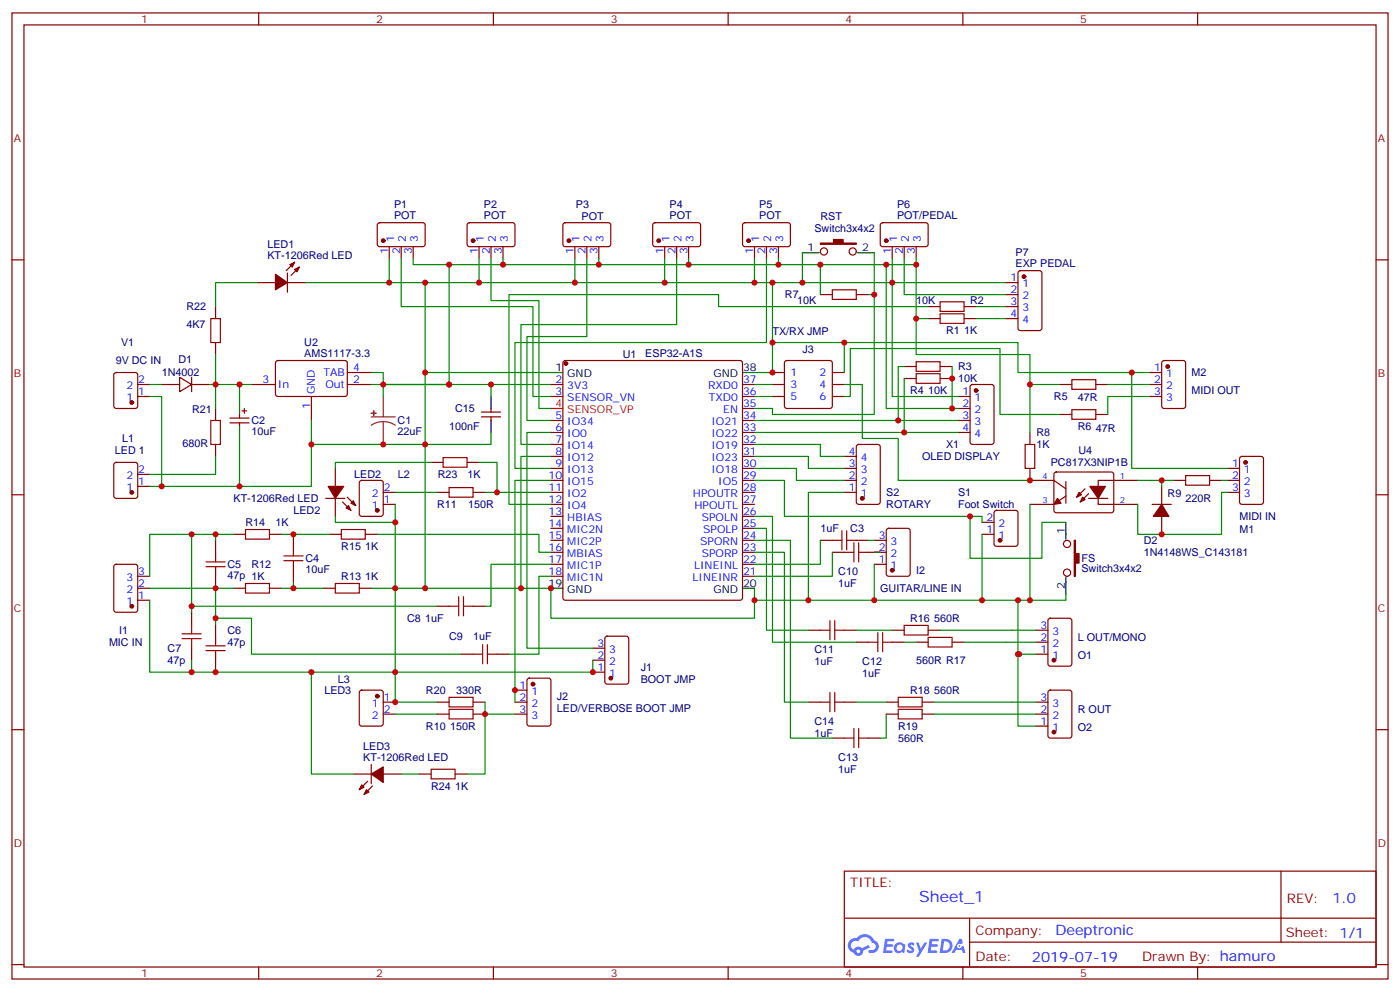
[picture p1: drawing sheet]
<svg xmlns="http://www.w3.org/2000/svg" width="412mm" height="292mm" viewBox="0 0 412 292" stroke-linecap="round" stroke-linejoin="round" font-family="sans-serif">
<g fill="none" stroke="#870000" stroke-width=".35">
<path d="M3.5 3.8h405.4v284.3h-405.4zM7.1 7.3h398.2v277.3h-398.2zM76.2 3.8v3.5M145.3 3.8v3.5M214.5 3.8v3.5M283.6 3.8v3.5M352.8 3.8v3.5M3.5 76.5h3.6M405.3 76.5h3.6M3.5 145.6h3.6M405.3 145.6h3.6M3.5 214.8h3.6"/>
<path d="M405.3 214.8h3.6M248.7 256.4h156.6v28.2h-156.6zM377.3 256.4v20.9M248.7 270.2h156.5M285.6 277.3h119.6M285.6 270.2v14.2M3.5 283.9h3.6M76.2 284.6v3.5M145.3 284.6v3.5M214.5 284.6v3.5M283.6 284.6v3.5M352.8 284.6v3.5"/>
<path d="M405.3 283.9h3.6"/>
</g>
<g fill="#5487ff">
<path d="M267.7 277.6a1.22 1.22 0 0 1 1.7 .2l-.4 .6a.47 .47 0 0 0-.3-.4 .47 .47 0 0 0-.5 .2l.1 .2a1.14 1.14 0 0 1 .8 1.8 1.14 1.14 0 0 1-1.9 0l-.2-.2 .5-.6 .7 .5a.29 .29 0 0 0 .3-.3 .29 .29 0 0 0-.2-.3 1.04 1.04 0 0 1-.6-1.7z"/>
<path d="M260.7 276.3h2.4l.3 .2-.2 .5-1.8 .1-.1 .8h1.5l.3 .4-.3 .4h-1.6l-.2 1.1h1.7l.2 .3-.2 .3-2.6 .1z"/>
<path d="M273.8 276.3h2.4l.3 .2-.1 .5-1.8 .1-.2 .8h1.6l.3 .4-.4 .4h-1.6l-.1 1.1h1.7l.2 .3-.2 .3-2.6 .1z"/>
<path d="M282.6 276.3h.7l.3 1.3-.6 .3a.69 .69 0 0 0-1 .3 .69 .69 0 0 0 .4 .9 .69 .69 0 0 0 .9-.6l.5-.2 .6 2.2h-.8l-.2-.9h-1.8l-.5 .9h-.8z"/>
<path d="M269.8 277.4h.8l.6 1.8 1.1-1.8h.9l-2.6 4.2h-.8l.9-1.5z"/>
<path d="M277.4 276.3l-.6 4.2h1.3a2.11 2.11 0 0 0 2.5-2.1 2.11 2.11 0 0 0-2.5-2.1zM278.1 277.1a1.39 1.39 0 0 1 1.7 1.4 1.39 1.39 0 0 1-1.8 1.3h-.3z"/>
<path d="M263.7 277.9a1.54 1.54 0 0 0-.1 2.2 1.54 1.54 0 0 0 2.2 .1l.6 .3 .3-2.3-.2-.3h-.4a1.49 1.49 0 0 0-2.4 0zM264 278.9a.94 .94 0 0 1 1.8 0 .94 .94 0 0 1-1.8 0z"/>
<path d="M250.4 276.7a2.18 2.18 0 0 0 1.1 3.7 1.44 1.44 0 0 0 1.6 .9 1.44 1.44 0 0 0 1.2-1.4l2-1.1-.5-.7-1.9 1a1.47 1.47 0 0 0-2.4 .4 1.39 1.39 0 0 1-.7-1.9 1.39 1.39 0 0 1 2-.5 2.12 2.12 0 0 1 2.2-1.3 2.12 2.12 0 0 1 1.9 1.7 1.14 1.14 0 0 1 1.1 1.4 1.14 1.14 0 0 1-1.7 .7 .43 .43 0 0 0-.5 .4 .43 .43 0 0 0 .4 .5 1.98 1.98 0 0 0 2.5-1.2 1.98 1.98 0 0 0-1.2-2.6 3.1 3.1 0 0 0-5.3-.6l-.9 .1zM252.3 280a.55 .55 0 0 1 1.1 0 .55 .55 0 0 1-1.1 0z"/>
<circle cx="282.6" cy="278.4" r=".26"/>
</g>
<g fill="none" stroke="#870000" stroke-width=".35">
<path d="M86.8 77.2l-2.5 2.5M88.2 78.6l-2.5 2.5M111.4 65.8l.4-.3 13 .1 .4 .7v5.9l-.7 .4-12.9-.1-.5-.6v-5.6zM114.7 72.6v3.5M118.2 72.6v3.5M121.7 72.6v3.5M137.8 65.8l.5-.3 13 .1 .4 .7-.1 5.9-.6 .4-13-.1-.4-.6v-5.6zM141.1 72.6v3.5M144.6 72.6v3.5M148.2 72.6v3.5M166 65.8l.5-.3 13 .1 .4 .7v5.9l-.7 .4-13-.1-.4-.6v-5.6zM169.3 72.6v3.5"/>
<path d="M172.9 72.6v3.5M176.4 72.6v3.5M192.5 65.8l.5-.3 12.9 .1 .5 .7-.1 5.9-.6 .4-13-.1-.4-.6v-5.6zM195.8 72.6v3.5M199.3 72.6v3.5M202.8 72.6v3.5M219 65.8l.4-.3 13 .1 .4 .7v5.9l-.7 .4-12.9-.1-.5-.6v-5.6zM222.2 72.6v3.5M225.8 72.6v3.5M229.3 72.6v3.5M259.5 65.8l.5-.3 13 .1 .4 .7-.1 5.9-.6 .4-13-.1-.4-.6v-5.6zM262.8 72.6v3.5"/>
<path d="M266.3 72.6v3.5M269.9 72.6v3.5M300.1 79.9l.5-.2h5.6l.7 .4v16.5l-.4 .6-5.9 .1-.7-.5v-16.4zM63.5 90.2v3.6M75.8 83.2h5.3M84.7 83.2h5.3M84.7 80.4v5.6M241.7 86.7h3.5M252.2 86.7h3.6M273.4 90.2h3.5M273.4 93.8h3.5M284 90.2h3.5"/>
<path d="M284 93.8h3.5M296.3 83.2h3.6M296.3 86.7h3.6M296.3 90.2h3.6M296.3 93.8h3.6M33.7 109.8l.5-.2h5.7l.6 .5 .1 9.4-.5 .7h-5.9l-.6-.4-.1-9.5zM40.6 113.2h3.5M40.6 116.7h3.5M47.6 113.2h5.3M52.9 111.1l3.5 2.1-3.5 2.1zM56.4 113.2h5.3M56.4 111.1v4.2"/>
<path d="M63.5 100.8v3.6M74.1 113.2h7M81.4 106.3l.4-.2 20.1 .1 .4 .6-.1 9.5-.6 .4-20-.1-.5-.6v-9.2zM91.7 116.7v7.1M102.3 113.2h7.1M102.3 109.6h7.1M162.3 113.2h3.5M162.3 116.7h3.5M166 106.3l.5-.2h51.5l.5 .2 .2 .5v69.2l-.2 .5-.5 .2h-51.5l-.5-.3-.2-.4v-69.2zM218.7 113.2h3.5M218.7 116.7h3.5M227.5 113.2h3.6"/>
<path d="M227.5 116.7h3.6M227.5 109.6h3.6M231.3 106.3l.5-.2h12.7l.5 .2 .2 .5v12.7l-.3 .5-.4 .2h-12.7l-.5-.2-.2-.5v-12.7zM245.2 113.2h3.5M245.2 116.7h3.5M245.2 109.6h3.5M266.3 107.9h3.6M266.3 111.4h3.6M276.9 107.9h3.6M276.9 111.4h3.6M282.2 116.7h3.6M286 113.4l.5-.2h5.6l.7 .4v16.5l-.5 .7h-5.8l-.7-.5v-16.4z"/>
<path d="M312.2 113.2h3.5M322.8 113.2h3.5M338.7 113.2h3.5M338.7 116.7h3.5M338.7 109.6h3.5M342.4 106.3l.5-.2h5.6l.7 .4v13l-.4 .7h-5.9l-.7-.4v-13zM33.7 136.3l.5-.2h5.7l.6 .4 .1 9.5-.5 .6-5.9 .1-.6-.5-.1-9.4zM40.6 139.6h3.5M63.5 120.2v3.6M63.5 130.8v3.5M67.7 123h5.7M67.7 124.5h5.7"/>
<path d="M70.6 122v1M70.6 124.5v1M71.3 120.9h1.4M72 120.2v1.4M98.8 137.9v5.3M127 136.1h3.5M137.6 136.1h3.5M141.8 121.3h5.7M141.8 122.7h5.7M144.6 120.2v1.1M144.6 122.7v1.1M162.3 123.8h3.5"/>
<path d="M162.3 127.3h3.5M162.3 130.8h3.5M162.3 134.3h3.5M162.3 137.9h3.5M218.7 123.8h3.5M218.7 127.3h3.5M218.7 130.8h3.5M218.7 134.3h3.5M218.7 137.9h3.5M218.7 120.2h3.5M248.7 134.3h3.5M248.7 137.9h3.5"/>
<path d="M252.5 131l.4-.2h5.7l.6 .4 .1 16.5-.5 .7h-5.9l-.6-.4-.1-16.5zM282.2 123.8h3.6M282.2 127.3h3.6M282.2 120.2h3.6M303.4 137.9v3.5h7l3.6 2.5M303.4 127.3v3.5M310.7 139.1l.4-.2 16.6 .1 .4 .6-.1 10.9-.6 .4h-16.5l-.5-.7v-10.6zM312.2 122h3.5M322.8 122h3.5M361.6 137.9h3.5M365.4 134.5l.4-.2h5.7l.6 .5 .1 12.9-.5 .7h-5.9l-.6-.4-.1-13zM40.6 143.2h3.5"/>
<path d="M63.5 159v3.6M68.8 157.3h3.5M79.4 157.3h3.5M86.4 157.3v3.5M96 146.7h5.6M97 157.3h3.5M98.8 146.7v5.3M100.9 147.7l2.5 2.5M102.3 146.3l2.5 2.5M106.1 141.6l.4-.2h5.7l.6 .4 .1 9.5-.5 .6-5.9 .1-.6-.5-.1-9.4zM107.6 157.3h3.5M112.9 144.9h3.5"/>
<path d="M112.9 148.4h3.5M128.8 144.9h3.5M139.3 144.9h3.6M162.3 141.4h3.5M162.3 144.9h3.5M162.3 148.4h3.5M162.3 152h3.5M162.3 155.5h3.5M162.3 159h3.5M218.7 141.4h3.5M218.7 144.9h3.5M218.7 148.4h3.5"/>
<path d="M218.7 152h3.5M218.7 155.5h3.5M218.7 159h3.5M241.7 159h3.5M248.7 141.4h3.5M248.7 144.9h3.5M252.2 159h3.6M257.5 159h3.6M261.3 155.7l.5-.2h5.6l.7 .4v13l-.5 .7h-5.8l-.7-.4v-13zM289.3 157.3h3.5M289.3 153.7h3.5M293 150.4l.5-.2h5.7l.6 .4 .1 9.5-.5 .6-5.9 .1-.6-.5-.1-9.4z"/>
<path d="M314 146l-3.6 2.4h-7M314 141.7v6.4M319.6 143.9l-2.5 2.4M320.7 145.3l-2.5 2.4M320.7 146.7h5.6M335.1 141.4h-11.6v7h11.6M339.4 148.4h5.6M342.2 143.2v5.2M342.2 152v5.3M345.7 141.4h3.5M356.3 141.4h3.5M361.6 141.4h3.5"/>
<path d="M361.6 144.9h3.5M33.7 166.3l.5-.2h5.7l.6 .4 .1 13-.5 .6-5.9 .1-.6-.5-.1-12.9zM40.6 169.6h3.5M40.6 176.7h3.5M40.6 173.1h3.5M63.5 169.6v3.5M68.8 173.1h3.5M79.4 173.1h3.5M86.4 167.9v3.5M95.2 173.1h3.6M105.8 173.1h3.6M128.8 178.4h3.5"/>
<path d="M139.3 178.4h3.6M162.3 162.6h3.5M162.3 166.1h3.5M162.3 169.6h3.5M218.7 162.6h3.5M218.7 166.1h3.5M218.7 169.6h3.5M245.2 162.6h3.5M255.8 162.6h5.3M257.5 166.1h3.6M56.4 180.2v3.5M56.4 190.8v3.5"/>
<path d="M63.5 183.7v3.6M63.5 194.3v3.5M135.8 192.5h3.5M146.4 192.5h3.5M155.5 199.8l.4-.2h5.7l.6 .4 .1 13-.5 .7h-5.9l-.6-.4-.1-13zM174.6 197.8h3.6M174.6 194.3h3.6M174.6 190.8h3.6M178.4 187.5l.5-.2h5.6l.7 .4v13l-.5 .6-5.8 .1-.7-.5v-12.9zM238.1 185.5h3.6M248.7 185.5h3.5M252.2 189h3.6"/>
<path d="M262.8 189h3.5M262.8 185.5h3.5M269.9 189h3.5M273.4 185.5h3.5M280.5 189h3.5M305.2 192.5h3.5M305.2 189h3.5M305.2 185.5h3.5M308.9 182.2l.5-.2h5.6l.7 .4v13l-.4 .6-5.9 .1-.7-.5v-12.9zM106.1 203.3l.4-.2h5.7l.6 .5 .1 9.4-.5 .7h-5.9l-.6-.4-.1-9.5zM112.9 206.7h3.5M112.9 210.2h3.5"/>
<path d="M128.8 206.7h3.5M128.8 210.2h3.5M139.3 206.7h3.6M139.3 210.2h3.6M151.7 206.7h3.5M151.7 210.2h3.5M151.7 203.1h3.5M238.1 206.7h3.6M245.2 217.2h3.5M248.7 206.7h3.5M255.8 217.2h3.5M261.1 206.7h3.5"/>
<path d="M261.1 210.2h3.5M271.6 206.7h3.6M271.6 210.2h3.6M305.2 206.7h3.5M305.2 210.2h3.5M305.2 213.7h3.5M308.9 203.3l.5-.2h5.6l.7 .5v12.9l-.4 .7h-5.9l-.7-.4v-13zM104.1 227.8h5.3M108.3 229.9l-2.5 2.5M109.4 225v5.6M109.7 231.4l-2.5 2.4M112.9 227.8h5.3"/>
<path d="M123.5 227.8h3.5M134.1 227.8h3.5"/>
<circle cx="242.7" cy="74" r="1.06"/>
<circle cx="251.2" cy="74" r="1.06"/>
<circle cx="314.3" cy="168.6" r="1.06"/>
<circle cx="314.3" cy="160.1" r="1.06"/>
</g>
<g fill="#870000" stroke="#870000" stroke-width=".35">
<path d="M311.5 146.7l1.1 1.4-2.2 .3z"/>
<path d="M318.9 146.3l.7 .7-1.4 .7z"/>
<path d="M317.9 144.9l.7 .7-1.5 .7z"/>
<path d="M321 143.2h4.6l-2.1 3.5z"/>
<path d="M86.8 79.3l1.4-.7-.7 1.4z"/>
<path d="M85.4 77.9l1.4-.7-.7 1.4z"/>
<path d="M81.1 80.7l3.6 2.5-3.6 2.1z"/>
<path d="M241.7 71.5h3.8v-1h2.9v1h3.8v.4h-10.5z"/>
<path d="M102.7 148.8l.7 1.4-1.4-.7z"/>
<path d="M103.4 148.1l.7-.7 .7 1.4z"/>
<path d="M96.7 143.2h4.5l-2.4 3.5z"/>
<path d="M342.2 148.4l2.1 3.6h-4.6z"/>
<path d="M316.4 159h.4v3.9h1.1v2.8h-1.1v3.9h-.4z"/>
<path d="M106.5 231l.7 .7-1.4 .7z"/>
<path d="M107.9 232.4l.8 .7-1.5 .7z"/>
<path d="M109.4 227.8l3.5-2.1v4.6z"/>
<circle cx="166.7" cy="107" r=".53"/>
<circle cx="112.9" cy="70.8" r=".53"/>
<circle cx="167.6" cy="70.8" r=".53"/>
<circle cx="194" cy="70.8" r=".53"/>
<circle cx="220.5" cy="70.8" r=".53"/>
<circle cx="261.1" cy="70.8" r=".53"/>
<circle cx="139.3" cy="70.8" r=".53"/>
<circle cx="301.6" cy="81.4" r=".53"/>
<circle cx="287.5" cy="114.9" r=".53"/>
<circle cx="344" cy="107.9" r=".53"/>
<circle cx="366.9" cy="136.1" r=".53"/>
<circle cx="38.8" cy="118.5" r=".53"/>
<circle cx="111.1" cy="204.9" r=".53"/>
<circle cx="294.6" cy="159" r=".53"/>
<circle cx="111.1" cy="150.2" r=".53"/>
<circle cx="38.8" cy="178.4" r=".53"/>
<circle cx="262.8" cy="167.9" r=".53"/>
<circle cx="310.4" cy="194.3" r=".53"/>
<circle cx="310.4" cy="215.5" r=".53"/>
<circle cx="254" cy="146.7" r=".53"/>
<circle cx="38.8" cy="144.9" r=".53"/>
<circle cx="179.9" cy="199.6" r=".53"/>
<circle cx="157" cy="201.4" r=".53"/>
</g>
<path d="M236.4 74.4h4.9M252.6 74.4h4.9M70.6 118.5v3.5M144.6 116.7v3.5M162.3 109.6h3.5M218.7 109.6h3.5M70.6 125.5v3.5M144.6 123.8v3.5M314 153.7v5M162.3 173.1h3.5M218.7 173.1h3.5M314 170v4.9" fill="none" stroke="#000" stroke-width=".35"/>
<path d="M162.3 120.2h3.5" fill="none" stroke="#f00" stroke-width=".35"/>
<g fill="none" stroke="#a10000" stroke-width=".35">
<path d="M62.1 93.8h2.8v7h-2.8zM245.2 85.3h7v2.8h-7zM276.9 92.4h7.1v2.8h-7.1zM276.9 88.8h7.1v2.9h-7.1zM269.9 106.5h7v2.8h-7zM269.9 110h7v2.8h-7zM315.7 111.8h7.1v2.8h-7.1zM62.1 123.8h2.8v7h-2.8zM130.5 134.7h7.1v2.8h-7.1zM302 130.8h2.8v7.1h-2.8zM315.7 120.6h7.1v2.8h-7.1zM349.2 140h7.1v2.8h-7.1z"/>
<path d="M72.3 155.9h7.1v2.8h-7.1zM100.5 155.9h7.1v2.8h-7.1zM132.3 143.5h7v2.8h-7zM245.2 159h2.8M248 156.2v5.7M249.4 156.2v5.7M249.4 159h2.8M251.5 159.7v5.7M252.9 159.7v5.7M60.7 166.8h5.6M60.7 165.4h5.6M63.5 162.6v2.8"/>
<path d="M63.5 166.8v2.8M72.3 171.7h7.1v2.9h-7.1zM83.6 165h5.7M83.6 163.6h5.7M86.4 160.8v2.8M86.4 165v2.9M98.8 171.7h7v2.9h-7zM132.3 178.4h2.8M135.1 175.6v5.7M136.5 175.6v5.7M136.5 178.4h2.8M248.7 162.6h2.8"/>
<path d="M252.9 162.6h2.9M53.6 188h5.7M53.6 186.5h5.7M56.4 183.7v2.8M56.4 188v2.8M60.7 191.5h5.6M60.7 190.1h5.6M63.5 187.3v2.8M63.5 191.5v2.8M139.3 192.5h2.9M142.2 189.7v5.7M143.6 189.7v5.7"/>
<path d="M143.6 192.5h2.8M241.7 185.5h2.8M244.5 182.7v5.6M245.9 182.7v5.6M245.9 185.5h2.8M255.8 189h2.8M258.6 186.2v5.6M260 186.2v5.6M260 189h2.8M266.3 184.1h7.1v2.8h-7.1zM273.4 187.6h7.1v2.8h-7.1zM132.3 208.8h7v2.8h-7z"/>
<path d="M132.3 205.2h7v2.9h-7zM241.7 206.7h2.8M244.5 203.8v5.7M245.9 203.8v5.7M245.9 206.7h2.8M248.7 217.2h2.8M251.5 214.4v5.7M252.9 214.4v5.7M252.9 217.2h2.9M264.6 205.2h7v2.9h-7zM264.6 208.8h7v2.8h-7zM127 226.4h7.1v2.8h-7.1z"/>
</g>
<g fill="#8c2424" stroke="#8c2424" stroke-width=".35">
<path d="M109.4 121.6l1.4 .1z"/>
<path d="M110.1 120.9v1.4z"/>
</g>
<path d="M112.9 116.7v6M109.4 122.7h7M112.9 124.1l1.8 .2 1.7 .9M112.9 124.1l-1.9 .2-1.6 .9M112.9 124.1v6.7" fill="none" stroke="#8c2424" stroke-width=".35"/>
<g fill="none" stroke="#008700" stroke-width=".35">
<path d="M114.7 76.1v7.1h148.1v-7.1M118.2 76.1v14.1h38.8v26.5h5.3M121.7 76.1v1.8h148.2v-1.8M132.3 77.9v35.3h-19.4v3.5M141.1 76.1v7.1M144.6 76.1v12.4h14.1v31.7h3.6M148.2 76.1v1.8M169.3 76.1v7.1M172.9 76.1v23h-17.7v24.7h7.1M176.4 76.1v1.8M195.8 76.1v7.1M199.3 76.1v19.4h-45.8v35.3h8.8"/>
<path d="M202.8 76.1v1.8M222.2 76.1v7.1M225.8 76.1v24.7h-74.1v37.1h10.6M229.3 76.1v1.8M236.4 74.4v8.8M241.7 77.9v8.8M257.5 74.4v12.3M261.1 77.9v42.3h21.1M266.3 76.1v10.6h30M269.9 77.9v15.9h3.5M75.8 83.2h-12.3v7M90 83.2h24.7"/>
<path d="M125.2 83.2v89.9M227.5 83.2v17.6M255.8 86.7h1.7v35.3h-30v-1.8h-5.3M269.9 93.8v10.6h33.5v22.9M273.4 90.2h-61.7v-3.5h-61.8v61.7h12.4M287.5 93.8h8.8M287.5 90.2h8.8M296.3 83.2h-33.5v33.5h19.4M44.1 116.7h3.5v26.5h23v-14.2M44.1 113.2h3.5M61.7 113.2h12.4M63.5 104.4v15.8"/>
<path d="M70.6 113.2v5.3M109.4 109.6h3.5v3.6h49.4M109.4 113.2h3.5M125.2 109.6h37.1M144.6 113.2v3.5M222.2 109.6h5.3v-8.8h72.4v8.8h33.5M222.2 113.2h5.3M222.2 116.7h5.3M248.7 116.7h1.8v-14.1h44.1v19.4h17.6M248.7 113.2h5.3v15.8h10.6v12.4h38.8M248.7 100.8v8.8M266.3 111.4v15.9"/>
<path d="M266.3 107.9h-1.7v15.9M280.5 107.9v12.3M303.4 113.2h8.8M326.3 113.2h12.4M338.7 116.7h-12.4v5.3M338.7 109.6h-5.3v28.3h28.2M63.5 134.3v5.3h-19.4M91.7 123.8v7M127 136.1h-28.2v1.8M141.1 136.1h5.3v8.8M144.6 127.3v3.5h-52.9v12.4h-21.1M162.3 134.3h-8.8v38.8"/>
<path d="M162.3 127.3h-7.1v63.5h19.4M222.2 137.9h12.4v3.5h14.1M222.2 134.3h15.9v3.6h10.6M222.2 130.8h19.5v3.5h7M222.2 127.3h60M222.2 123.8h60M44.1 143.2h3.5M56.4 157.3h-12.3v12.3M63.5 157.3h-7.1v22.9M68.8 157.3h-5.3v1.7M82.9 157.3h14.1M98.8 152v1.7h17.6"/>
<path d="M111.1 157.3h47.6v5.3h3.6M116.4 148.4v58.3h12.4M116.4 144.9h12.4M142.9 144.9h19.4M162.3 141.4h-10.6v65.3M222.2 159h10.6v58.2h12.4M222.2 155.5h3.6v30h12.3M222.2 152h5.3v37h24.7M222.2 141.4h8.9v10.6h54.7M241.7 159v7.1h-19.5M248.7 144.9h-10.6v31.8M255.8 159h1.7"/>
<path d="M289.3 153.7v-1.7h-3.5v12.3h21.1v-10.6h7.1M289.3 157.3v19.4M303.4 148.4v28.3h-3.5M335.1 141.4h10.6M342.2 141.4v1.8M359.8 141.4h1.8M361.6 144.9h-1.8v12.4h-24.7v-8.9M44.1 176.7v21.1h130.5v-3.5M44.1 173.1h24.7M56.4 178.4h72.4M63.5 173.1v8.9h10.6v10.5h61.7M82.9 173.1h12.3"/>
<path d="M86.4 171.4v1.7M109.4 173.1h52.9v8.9h59.9v-5.3h77.7v15.8h5.3M162.3 166.1h-17.7v12.3h-1.7M162.3 169.6h-3.6v22.9h-8.8M222.2 162.6h8.9v44.1h7M222.2 173.1v3.6M245.2 162.6v7h-23M257.5 166.1v10.6M257.5 162.6h1.8M314 174.9v1.8h-10.6M56.4 194.3v3.5M63.5 182v1.7"/>
<path d="M91.7 197.8v30h12.4M252.2 185.5h10.6M266.3 189h3.6M276.9 185.5h28.3M284 189h21.2M300.2 192.5h-.3v21.2h5.3M116.4 210.2h12.4M142.9 206.7v3.5h8.8M142.9 210.2v17.6h-5.3M252.2 206.7h8.9M261.1 210.2v7h-1.8M275.2 210.2h30"/>
<path d="M275.2 206.7h30M118.2 227.8h5.3"/>
</g>
<g fill="#c00">
<circle cx="112.9" cy="130.8" r=".88"/>
<circle cx="146.4" cy="144.9" r=".88"/>
<circle cx="116.4" cy="153.7" r=".88"/>
<circle cx="91.7" cy="130.8" r=".88"/>
<circle cx="227.5" cy="83.2" r=".88"/>
<circle cx="227.5" cy="100.8" r=".88"/>
<circle cx="236.4" cy="83.2" r=".88"/>
<circle cx="289.3" cy="176.7" r=".88"/>
<circle cx="299.9" cy="176.7" r=".88"/>
<circle cx="125.2" cy="130.8" r=".88"/>
<circle cx="63.5" cy="182" r=".88"/>
<circle cx="63.5" cy="173.1" r=".88"/>
<circle cx="63.5" cy="197.8" r=".88"/>
<circle cx="151.7" cy="203.1" r=".88"/>
<circle cx="142.9" cy="210.2" r=".88"/>
<circle cx="70.6" cy="143.2" r=".88"/>
<circle cx="132.3" cy="77.9" r=".88"/>
<circle cx="132.3" cy="113.2" r=".88"/>
<circle cx="63.5" cy="113.2" r=".88"/>
<circle cx="269.9" cy="93.8" r=".88"/>
<circle cx="342.2" cy="141.4" r=".88"/>
<circle cx="116.4" cy="173.1" r=".88"/>
<circle cx="144.6" cy="113.2" r=".88"/>
<circle cx="229.3" cy="77.9" r=".88"/>
<circle cx="303.4" cy="141.4" r=".88"/>
<circle cx="56.4" cy="197.8" r=".88"/>
<circle cx="112.9" cy="113.2" r=".88"/>
<circle cx="125.2" cy="109.6" r=".88"/>
<circle cx="125.2" cy="173.1" r=".88"/>
<circle cx="269.9" cy="77.9" r=".88"/>
<circle cx="125.2" cy="83.2" r=".88"/>
<circle cx="148.2" cy="77.9" r=".88"/>
<circle cx="169.3" cy="83.2" r=".88"/>
<circle cx="222.3" cy="83.2" r=".88"/>
<circle cx="153.5" cy="173.1" r=".88"/>
<circle cx="70.6" cy="113.2" r=".88"/>
<circle cx="195.8" cy="83.2" r=".88"/>
<circle cx="141.1" cy="83.2" r=".88"/>
<circle cx="202.8" cy="77.9" r=".88"/>
<circle cx="176.4" cy="77.9" r=".88"/>
<circle cx="262.8" cy="83.2" r=".88"/>
<circle cx="333.4" cy="109.6" r=".88"/>
<circle cx="303.4" cy="113.2" r=".88"/>
<circle cx="86.4" cy="173.1" r=".88"/>
<circle cx="280.5" cy="120.2" r=".88"/>
<circle cx="280.5" cy="111.4" r=".88"/>
<circle cx="266.3" cy="127.3" r=".88"/>
<circle cx="264.6" cy="123.8" r=".88"/>
<circle cx="261.1" cy="77.9" r=".88"/>
<circle cx="227.5" cy="109.6" r=".88"/>
<circle cx="114.7" cy="83.2" r=".88"/>
<circle cx="116.4" cy="197.8" r=".88"/>
<circle cx="116.4" cy="206.7" r=".88"/>
<circle cx="174.6" cy="197.8" r=".88"/>
<circle cx="86.4" cy="157.3" r=".88"/>
<circle cx="47.6" cy="143.2" r=".88"/>
<circle cx="63.5" cy="157.3" r=".88"/>
<circle cx="56.4" cy="157.3" r=".88"/>
<circle cx="56.4" cy="178.4" r=".88"/>
<circle cx="300.2" cy="192.5" r=".88"/>
<circle cx="299.9" cy="192.5" r=".88"/>
<circle cx="257.5" cy="176.7" r=".88"/>
<circle cx="238.1" cy="176.7" r=".88"/>
<circle cx="241.7" cy="77.9" r=".88"/>
<circle cx="257.5" cy="86.7" r=".88"/>
<circle cx="248.7" cy="100.8" r=".88"/>
<circle cx="162.3" cy="173.1" r=".88"/>
<circle cx="222.3" cy="176.7" r=".88"/>
<circle cx="342.2" cy="157.3" r=".88"/>
<circle cx="303.4" cy="176.7" r=".88"/>
<circle cx="91.7" cy="197.8" r=".88"/>
<circle cx="285.8" cy="152" r=".88"/>
</g>
<text font-size="4.6" fill="#00f" x="270.8" y="265.4">Sheet_1</text>
<g font-size="4.2" fill="#00f">
<text x="392.5" y="265.7">1.0</text>
<text x="310.9" y="275.2">Deeptronic</text>
<text x="304" y="283">2019-07-19</text>
</g>
<g font-size="3.9" fill="#800">
<text x="250.5" y="261">TITLE:</text>
<text x="379.1" y="265.7">REV:</text>
<text x="287.4" y="275.2">Company:</text>
<text x="378.7" y="275.8">Sheet: 1/1</text>
<text x="287.4" y="282.9">Date:</text>
<text x="336.4" y="282.9">Drawn By: hamuro</text>
</g>
<g font-size="3.2" fill="#800">
<text x="41.6" y="6.8">1</text>
<text x="110.8" y="6.8">2</text>
<text x="179.9" y="6.8">3</text>
<text x="249.1" y="6.8">4</text>
<text x="318.2" y="6.8">5</text>
<text x="4.1" y="41.9">A</text>
<text x="405.9" y="41.9">A</text>
<text x="4.1" y="111.1">B</text>
<text x="405.9" y="111.1">B</text>
<text x="4.1" y="180.2">C</text>
<text x="405.9" y="180.2">C</text>
<text x="4.1" y="249.3">D</text>
<text x="405.9" y="249.3">D</text>
<text x="41.6" y="287.6">1</text>
<text x="110.8" y="287.6">2</text>
<text x="179.9" y="287.6">3</text>
<text x="249.1" y="287.6">4</text>
<text x="318.2" y="287.6">5</text>
</g>
<g font-size="3.2" fill="#000080">
<text x="116.1" y="64.5">POT</text>
<text x="116.1" y="61.3">P1</text>
<text x="142.5" y="64.5">POT</text>
<text x="142.5" y="61.3">P2</text>
<text x="169.7" y="61.3">P3</text>
<text x="171.3" y="64.8">POT</text>
<text x="197.2" y="64.5">POT</text>
<text x="197.2" y="61.3">P4</text>
<text x="223.7" y="64.5">POT</text>
<text x="223.7" y="61.3">P5</text>
<text x="241.7" y="64.8">RST</text>
<text x="264.2" y="64.5">POT/PEDAL</text>
<text x="264.2" y="61.3">P6</text>
<text x="239.9" y="68.4">Switch3x4x2</text>
<text x="78.8" y="76.1">KT-1206Red LED</text>
<text x="78.8" y="73">LED1</text>
<text x="299.2" y="75.4">P7</text>
<text x="299.2" y="78.6">EXP PEDAL</text>
<text x="231.2" y="87.8">R7</text>
<text x="234.8" y="89.5">10K</text>
<text x="269.9" y="89.5">10K</text>
<text x="285.8" y="89.5">R2</text>
<text x="54.9" y="91.3">R22</text>
<text x="35.7" y="101.9">V1</text>
<text x="54.9" y="96.6">4K7</text>
<text x="89.6" y="101.9">U2</text>
<text x="227.5" y="98.6">TX/RX JMP</text>
<text x="278.7" y="98.4">R1</text>
<text x="284" y="98.4">1K</text>
<text x="34.1" y="107.2">9V DC IN</text>
<text x="52.6" y="106.8">D1</text>
<text x="89.6" y="105.1">AMS1117-3.3</text>
<text x="183.4" y="105.4">U1</text>
<text x="190.1" y="105.1">ESP32-A1S</text>
<text x="236.4" y="103.9">J3</text>
<text x="47.6" y="110.7">1N4002</text>
<text x="282.2" y="112.5">10K</text>
<text x="282.2" y="108.9">R3</text>
<text x="351" y="110.7">M2</text>
<text x="268.1" y="116">R4</text>
<text x="273.4" y="116">10K</text>
<text x="310.4" y="117.8">R5</text>
<text x="317.5" y="118.1">47R</text>
<text x="351" y="116">MIDI OUT</text>
<text x="56.6" y="121.5">R21</text>
<text x="74.1" y="124.8">C2</text>
<text x="117.1" y="124.8">C1</text>
<text x="134.1" y="121.3">C15</text>
<text x="36" y="130.1">L1</text>
<text x="53.8" y="131.5">680R</text>
<text x="74.1" y="128">10uF</text>
<text x="117.1" y="128">22uF</text>
<text x="132.3" y="126.6">100nF</text>
<text x="278.7" y="131.9">X1</text>
<text x="305.3" y="131.9">1K</text>
<text x="305.3" y="128.3">R8</text>
<text x="317.5" y="126.6">R6</text>
<text x="322.8" y="127.1">47R</text>
<text x="33.8" y="133.6">LED 1</text>
<text x="271.6" y="135.4">OLED DISPLAY</text>
<text x="309.5" y="137.2">PC817X3NIP1B</text>
<text x="317.7" y="133.6">U4</text>
<text x="104.4" y="140.7">LED2</text>
<text x="117.2" y="140.7">L2</text>
<text x="129" y="140.7">R23</text>
<text x="137.7" y="140.7">1K</text>
<text x="68.8" y="147.7">KT-1206Red LED</text>
<text x="128.7" y="149.5">R11</text>
<text x="137.9" y="149.5">150R</text>
<text x="261.1" y="149.5">ROTARY</text>
<text x="261.1" y="146">S2</text>
<text x="282.2" y="149.5">Foot Switch</text>
<text x="282.2" y="146">S1</text>
<text x="344" y="146.3">R9</text>
<text x="349.2" y="147.7">220R</text>
<text x="72.3" y="154.8">R14</text>
<text x="81.1" y="154.8">1K</text>
<text x="86.4" y="151.3">LED2</text>
<text x="365.1" y="153">MIDI IN</text>
<text x="100.5" y="161.9">R15</text>
<text x="107.6" y="161.9">1K</text>
<text x="241.7" y="156.6">1uF</text>
<text x="250.5" y="156.6">C3</text>
<text x="336.9" y="160.1">D2</text>
<text x="365.1" y="156.9">M1</text>
<text x="67" y="167.1">C5</text>
<text x="74.1" y="167.1">R12</text>
<text x="90" y="165.4">C4</text>
<text x="318.6" y="165.5">FS</text>
<text x="336.9" y="163.6">1N4148WS_C143181</text>
<text x="67" y="170.3">47p 1K</text>
<text x="90" y="168.6">10uF</text>
<text x="100.5" y="170.7">R13</text>
<text x="107.6" y="170.7">1K</text>
<text x="246.9" y="172.8">1uF</text>
<text x="246.9" y="169.3">C10</text>
<text x="269.9" y="168.9">I2</text>
<text x="318.6" y="168.4">Switch3x4x2</text>
<text x="259.3" y="174.2">GUITAR/LINE IN</text>
<text x="119.9" y="183">C8</text>
<text x="125.2" y="183">1uF</text>
<text x="268.1" y="183">R16</text>
<text x="275.2" y="183">560R</text>
<text x="32.1" y="190.1">MIC IN</text>
<text x="35.1" y="186.5">I1</text>
<text x="49.4" y="191.8">C7</text>
<text x="67" y="190.1">47p</text>
<text x="67" y="186.5">C6</text>
<text x="132.3" y="188.3">C9</text>
<text x="139.3" y="188.3">1uF</text>
<text x="317.5" y="188.7">L OUT/MONO</text>
<text x="49.4" y="195.4">47p</text>
<text x="188.7" y="197.5">J1</text>
<text x="239.9" y="195.7">1uF</text>
<text x="239.9" y="192.2">C11</text>
<text x="254" y="195.7">C12</text>
<text x="269.9" y="195.4">560R R17</text>
<text x="317.5" y="194">O1</text>
<text x="99.5" y="201">L3</text>
<text x="188.7" y="201">BOOT JMP</text>
<text x="254" y="199.2">1uF</text>
<text x="95.5" y="204.2">LED3</text>
<text x="125.5" y="204.2">R20</text>
<text x="134.3" y="204.2">330R</text>
<text x="164" y="209.5">LED/VERBOSE BOOT JMP</text>
<text x="164" y="206">J2</text>
<text x="268.1" y="204.2">R18</text>
<text x="275.2" y="204.2">560R</text>
<text x="317.5" y="209.8">R OUT</text>
<text x="125.5" y="214.8">R10</text>
<text x="132.6" y="214.8">150R</text>
<text x="239.9" y="213.4">C14</text>
<text x="264.6" y="214.8">R19</text>
<text x="317.5" y="215.1">O2</text>
<text x="107" y="220.8">LED3</text>
<text x="239.9" y="216.9">1uF</text>
<text x="264.6" y="218.3">560R</text>
<text x="107" y="223.9">KT-1206Red LED</text>
<text x="246.9" y="227.5">1uF</text>
<text x="246.9" y="223.9">C13</text>
<text x="127" y="232.4">R24</text>
<text x="134.1" y="232.4">1K</text>
</g>
<g font-size="3.2" fill="#00f">
<text x="116.1" y="71.3" transform="rotate(-90 116.1 71.3)">1</text>
<text x="119.6" y="71.3" transform="rotate(-90 119.6 71.3)">2</text>
<text x="123.1" y="71.3" transform="rotate(-90 123.1 71.3)">3</text>
<text x="142.5" y="71.3" transform="rotate(-90 142.5 71.3)">1</text>
<text x="146" y="71.3" transform="rotate(-90 146 71.3)">2</text>
<text x="149.6" y="71.3" transform="rotate(-90 149.6 71.3)">3</text>
<text x="170.7" y="71.3" transform="rotate(-90 170.7 71.3)">1</text>
<text x="174.3" y="71.3" transform="rotate(-90 174.3 71.3)">2</text>
<text x="177.8" y="71.3" transform="rotate(-90 177.8 71.3)">3</text>
<text x="197.2" y="71.3" transform="rotate(-90 197.2 71.3)">1</text>
<text x="200.7" y="71.3" transform="rotate(-90 200.7 71.3)">2</text>
<text x="204.3" y="71.3" transform="rotate(-90 204.3 71.3)">3</text>
<text x="223.7" y="71.3" transform="rotate(-90 223.7 71.3)">1</text>
<text x="227.2" y="71.3" transform="rotate(-90 227.2 71.3)">2</text>
<text x="230.7" y="71.3" transform="rotate(-90 230.7 71.3)">3</text>
<text x="264.2" y="71.3" transform="rotate(-90 264.2 71.3)">1</text>
<text x="267.8" y="71.3" transform="rotate(-90 267.8 71.3)">2</text>
<text x="271.3" y="71.3" transform="rotate(-90 271.3 71.3)">3</text>
<text x="114.3" y="74.8" transform="rotate(-90 114.3 74.8)">1</text>
<text x="117.8" y="74.8" transform="rotate(-90 117.8 74.8)">2</text>
<text x="121.4" y="74.8" transform="rotate(-90 121.4 74.8)">3</text>
<text x="140.8" y="74.8" transform="rotate(-90 140.8 74.8)">1</text>
<text x="144.3" y="74.8" transform="rotate(-90 144.3 74.8)">2</text>
<text x="147.8" y="74.8" transform="rotate(-90 147.8 74.8)">3</text>
<text x="169" y="74.8" transform="rotate(-90 169 74.8)">1</text>
<text x="172.5" y="74.8" transform="rotate(-90 172.5 74.8)">2</text>
<text x="176" y="74.8" transform="rotate(-90 176 74.8)">3</text>
<text x="195.4" y="74.8" transform="rotate(-90 195.4 74.8)">1</text>
<text x="199" y="74.8" transform="rotate(-90 199 74.8)">2</text>
<text x="202.5" y="74.8" transform="rotate(-90 202.5 74.8)">3</text>
<text x="221.9" y="74.8" transform="rotate(-90 221.9 74.8)">1</text>
<text x="225.4" y="74.8" transform="rotate(-90 225.4 74.8)">2</text>
<text x="229" y="74.8" transform="rotate(-90 229 74.8)">3</text>
<text x="262.5" y="74.8" transform="rotate(-90 262.5 74.8)">1</text>
<text x="266" y="74.8" transform="rotate(-90 266 74.8)">2</text>
<text x="269.5" y="74.8" transform="rotate(-90 269.5 74.8)">3</text>
<text x="297.7" y="82.8">1</text>
<text x="297.7" y="86.4">2</text>
<text x="297.7" y="89.9">3</text>
<text x="301.2" y="84.6">1</text>
<text x="301.2" y="88.1">2</text>
<text x="297.7" y="93.4">4</text>
<text x="301.2" y="91.7">3</text>
<text x="301.2" y="95.2">4</text>
<text x="40.7" y="112.8">2</text>
<text x="77.4" y="112.8">3</text>
<text x="95.3" y="110.7">TAB</text>
<text x="104.1" y="112.8">2</text>
<text x="104.1" y="109.3">4</text>
<text x="163.6" y="112.8">2</text>
<text x="218.9" y="112.8">37</text>
<text x="232.8" y="110.7">1</text>
<text x="241.4" y="110.7">2</text>
<text x="340" y="109.3">1</text>
<text x="340" y="112.8">2</text>
<text x="343.5" y="111.1">1</text>
<text x="37.2" y="118.1">1</text>
<text x="37.2" y="114.6">2</text>
<text x="40.7" y="116.3">1</text>
<text x="81.8" y="114.2">In</text>
<text x="92.8" y="116" transform="rotate(-90 92.8 116)">GND</text>
<text x="95.8" y="114.2">Out</text>
<text x="163.6" y="116.3">3</text>
<text x="167.1" y="114.6">3V3</text>
<text x="167.1" y="118.1">SENSOR_VN</text>
<text x="208.6" y="114.6">RXD0</text>
<text x="208.8" y="118.1">TXD0</text>
<text x="218.9" y="119.9">35</text>
<text x="218.9" y="116.3">36</text>
<text x="232.8" y="114.2">3</text>
<text x="232.8" y="117.8">5</text>
<text x="241.4" y="114.2">4</text>
<text x="241.4" y="117.8">6</text>
<text x="283.6" y="116.3">1</text>
<text x="283.6" y="119.9">2</text>
<text x="287.1" y="118.1">1</text>
<text x="340" y="116.3">3</text>
<text x="343.5" y="114.6">2</text>
<text x="343.5" y="118.1">3</text>
<text x="91.4" y="120.5" transform="rotate(-90 91.4 120.5)">1</text>
<text x="163.6" y="123.4">5</text>
<text x="167.1" y="125.2">IO34</text>
<text x="209.6" y="125.2">IO21</text>
<text x="213" y="121.6">EN</text>
<text x="218.9" y="123.4">34</text>
<text x="283.6" y="123.4">3</text>
<text x="287.1" y="121.6">2</text>
<text x="287.1" y="125.2">3</text>
<text x="163.6" y="126.9">6</text>
<text x="163.6" y="130.5">7</text>
<text x="167.1" y="128.7">IO0</text>
<text x="209.6" y="128.7">IO22</text>
<text x="218.9" y="130.5">32</text>
<text x="218.9" y="126.9">33</text>
<text x="283.6" y="126.9">4</text>
<text x="287.1" y="128.7">4</text>
<text x="163.6" y="134">8</text>
<text x="163.6" y="137.5">9</text>
<text x="167.1" y="132.2">IO14</text>
<text x="167.1" y="135.7">IO12</text>
<text x="209.6" y="135.7">IO23</text>
<text x="209.6" y="132.2">IO19</text>
<text x="218.9" y="137.5">30</text>
<text x="218.9" y="134">31</text>
<text x="250" y="137.5">3</text>
<text x="250" y="134">4</text>
<text x="253.5" y="135.7">4</text>
<text x="362.9" y="137.5">1</text>
<text x="37.2" y="141">2</text>
<text x="40.7" y="142.8">1</text>
<text x="40.7" y="139.3">2</text>
<text x="161.6" y="141">10</text>
<text x="167.1" y="139.3">IO13</text>
<text x="167.1" y="142.8">IO15</text>
<text x="209.6" y="139.3">IO18</text>
<text x="211.6" y="142.8">IO5</text>
<text x="218.9" y="141">29</text>
<text x="250" y="141">2</text>
<text x="253.5" y="142.8">2</text>
<text x="253.5" y="139.3">3</text>
<text x="362.9" y="141">2</text>
<text x="366.4" y="139.3">1</text>
<text x="366.4" y="142.8">2</text>
<text x="37.2" y="144.6">1</text>
<text x="109.6" y="149.9">1</text>
<text x="109.6" y="146.3">2</text>
<text x="113.1" y="148.1">1</text>
<text x="113.1" y="144.6">2</text>
<text x="161.6" y="144.6">11</text>
<text x="161.6" y="148.1">12</text>
<text x="167.1" y="146.3">IO2</text>
<text x="167.1" y="149.9">IO4</text>
<text x="204.1" y="146.3">HPOUTR</text>
<text x="204.6" y="149.9">HPOUTL</text>
<text x="218.9" y="148.1">27</text>
<text x="218.9" y="144.6">28</text>
<text x="250" y="144.6">1</text>
<text x="253.5" y="146.3">1</text>
<text x="362.9" y="144.6">3</text>
<text x="366.4" y="146.3">3</text>
<text x="161.6" y="151.6">13</text>
<text x="161.6" y="155.2">14</text>
<text x="167.1" y="153.4">HBIAS</text>
<text x="206.7" y="153.4">SPOLN</text>
<text x="218.9" y="155.2">25</text>
<text x="218.9" y="151.6">26</text>
<text x="290.6" y="153.4">2</text>
<text x="294.1" y="155.2">2</text>
<text x="161.6" y="158.7">15</text>
<text x="167.1" y="156.9">MIC2N</text>
<text x="167.1" y="160.4">MIC2P</text>
<text x="206.3" y="160.4">SPORN</text>
<text x="207.2" y="156.9">SPOLP</text>
<text x="218.9" y="158.7">24</text>
<text x="258.9" y="158.7">3</text>
<text x="262.4" y="160.4">3</text>
<text x="290.6" y="156.9">1</text>
<text x="294.1" y="158.7">1</text>
<text x="161.6" y="162.2">16</text>
<text x="161.6" y="165.7">17</text>
<text x="167.1" y="164">MBIAS</text>
<text x="167.1" y="167.5">MIC1P</text>
<text x="204.5" y="167.5">LINEINL</text>
<text x="206.7" y="164">SPORP</text>
<text x="218.9" y="165.7">22</text>
<text x="218.9" y="162.2">23</text>
<text x="258.9" y="165.7">1</text>
<text x="258.9" y="162.2">2</text>
<text x="262.4" y="167.5">1</text>
<text x="262.4" y="164">2</text>
<text x="37.2" y="171">3</text>
<text x="40.7" y="172.8">2</text>
<text x="40.7" y="169.3">3</text>
<text x="161.6" y="169.3">18</text>
<text x="167.1" y="171">MIC1N</text>
<text x="204" y="171">LINEINR</text>
<text x="218.9" y="169.3">21</text>
<text x="37.2" y="178.1">1</text>
<text x="37.2" y="174.6">2</text>
<text x="40.7" y="176.3">1</text>
<text x="306.5" y="185.1">3</text>
<text x="176" y="190.4">3</text>
<text x="306.5" y="188.7">2</text>
<text x="310" y="190.4">2</text>
<text x="310" y="186.9">3</text>
<text x="176" y="197.5">1</text>
<text x="176" y="194">2</text>
<text x="179.5" y="195.7">2</text>
<text x="179.5" y="192.2">3</text>
<text x="306.5" y="192.2">1</text>
<text x="310" y="194">1</text>
<text x="153" y="202.8">1</text>
<text x="179.5" y="199.2">1</text>
<text x="109.6" y="208.1">1</text>
<text x="113.1" y="206.3">1</text>
<text x="113.1" y="209.8">2</text>
<text x="153" y="206.3">2</text>
<text x="153" y="209.8">3</text>
<text x="156.5" y="204.5">1</text>
<text x="156.5" y="208.1">2</text>
<text x="306.5" y="209.8">2</text>
<text x="306.5" y="206.3">3</text>
<text x="310" y="208.1">3</text>
<text x="109.6" y="211.6">2</text>
<text x="156.5" y="211.6">3</text>
<text x="306.5" y="213.4">1</text>
<text x="310" y="215.1">1</text>
<text x="310" y="211.6">2</text>
</g>
<g font-size="3.2">
<text x="237.9" y="74">1</text>
<text x="254" y="74">2</text>
<text x="163.6" y="109.3">1</text>
<text x="167.1" y="111.1">GND</text>
<text x="210.1" y="111.1">GND</text>
<text x="218.9" y="109.3">38</text>
<text x="313.6" y="157.3" transform="rotate(-90 313.6 157.3)">1</text>
<text x="161.6" y="172.8">19</text>
<text x="218.9" y="172.8">20</text>
<text x="313.6" y="173.4" transform="rotate(-90 313.6 173.4)">2</text>
<text x="167.1" y="174.6">GND</text>
<text x="210.1" y="174.6">GND</text>
</g>
<g font-size="3.2" fill="#f00">
<text x="163.6" y="119.9">4</text>
<text x="167.1" y="121.6">SENSOR_VP</text>
</g>
<g font-size="2.5" fill="#00f">
<text x="307.1" y="141">4</text>
<text x="329.8" y="141">1</text>
<text x="307.1" y="148.1">3</text>
<text x="329.8" y="148.1">2</text>
</g>
</svg>
